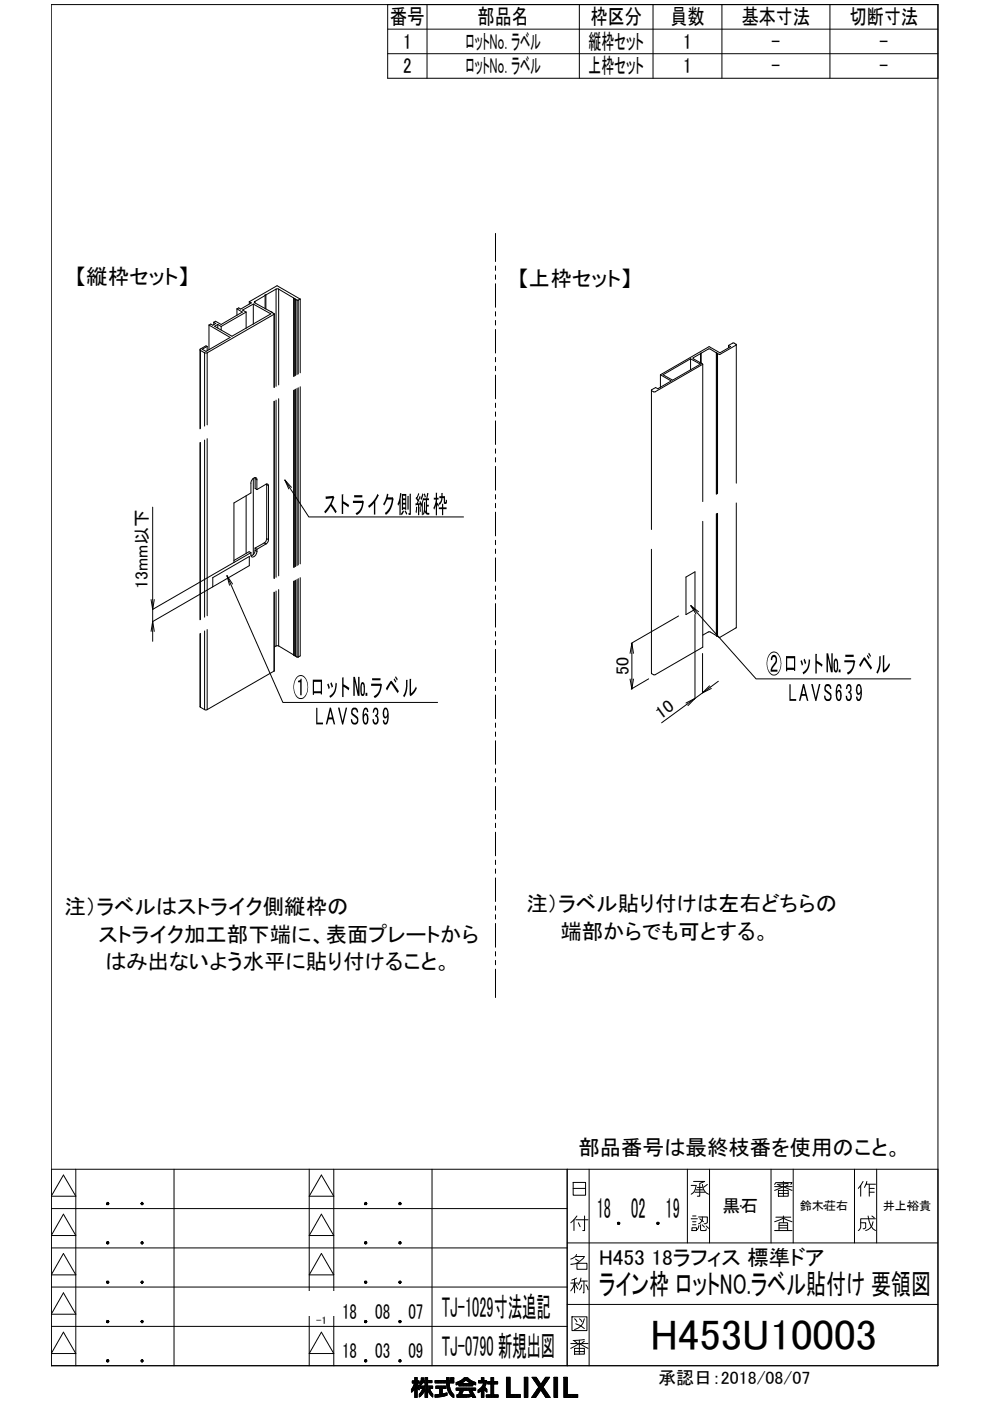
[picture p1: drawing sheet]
<svg xmlns="http://www.w3.org/2000/svg" width="210mm" height="297mm" viewBox="0 0 210 297" stroke-linecap="round" stroke-linejoin="round" font-family="sans-serif">
<!-- layer: TOS_WA -->
<g fill="none" stroke="#000" stroke-width=".21">
<path d="M10.9 1h188v288.6h-188zM82.2 6.2h116.7M82.2 11.4h116.7M82.2 1v15.6h116.7M90.5 1v15.6M122.8 1v15.6M138.5 1v15.6M153.1 1v15.6M176 1v15.6M10.9 247.9h188M10.9 256.2h109.4M13.4 249.1l2.7 4.5h-5.2z"/>
<path d="M13.4 257.4l2.7 4.6h-5.2zM16.1 247.9v41.7M36.9 247.9v41.7M65.6 247.9v41.7M68.1 257.4l2.7 4.6h-5.2zM68.1 249.1l2.7 4.5h-5.2zM70.8 247.9v41.7M91.6 247.9v41.7M120.3 247.9v41.7M121.5 250.7h2.6v2.7h-2.6zM121.5 252h2.6M121.7 258.6l-.7 .6"/>
<path d="M122.1 258.6h2.6M122.3 257.8l-.6 .8v2.3M122.6 259.2l.4 .9M123.9 257.8v3.1h-.3M124.9 247.9v41.7M145.7 247.9v15.6M146.5 251.3h1.1a2.01 2.01 0 0 1-1.1 1.9M146.5 258.4h1.4M146.8 259.7h.8M146.8 259h.8M146.8 257.8h.8M147.1 250.5h2.3l-1 .4v2.7h-.5"/>
<path d="M147.3 252.8h2.1M147.6 252.3h1.6M147.9 251.8h1M148.1 258h1.9v1.2l-.7 .3M148.2 259.8l-.3 .9M148.4 258.4l.8 .6M148.5 259.7v1.1l1 .1 .2-.1v-.3M148.9 259.7l.5 .5M148.9 251.1a2.26 2.26 0 0 0 1.3 2.1M148.9 258a1.16 1.16 0 0 1-.8 1.5M149.7 259.9l.5 .5M150 251.1l-.8 .7"/>
<path d="M150.4 247.9v15.6M157 255.7h.1M163.5 247.9v15.6M164.2 251.1l.3-.4h3.4l-.2 .4M164.2 252.4l1.9-.8 1.8 .8M164.2 259l1.9-.7 1.8 .7M164.2 251.6h3.7M164.5 258.1h3.2M165 252.4h2.1v1.2h-2.1zM165 253h2.1M165 251.2l.6 .3M165.2 259.8h1.8"/>
<path d="M166.1 250.5v.2M166.1 251v1.3M166.1 252.4v1.2M166.1 257.8v1.4M167.1 250.9l-2.3 .2M167.1 251.2l-.5 .3M168.2 247.9v15.6M174.7 255.7h.1M181.2 247.9v15.6M182.5 259.2h1v1.1l-.2 .2h-.3M182.5 251.3l-.5 .7M183 250.5l-.5 .8v2.3"/>
<path d="M183.6 251.1l-.3 .7M183.8 250.5l-.2 .6h2M184.1 257.8a3.7 3.7 0 0 0 1.5 3.1M184.3 252h1.1M184.3 252.8h1.1M184.3 251.1v2.5M184.9 257.8l.5 .4M185.1 259a2.05 2.05 0 0 1-1.6 1.9M185.6 258.4h-3.1v1.9l-.5 .6M185.9 247.9v15.6M192.4 255.7h.1M10.9 272.9h109.4"/>
<path d="M10.9 264.6h109.4M13.4 274.1l2.7 4.5h-5.2zM13.4 265.8l2.7 4.5h-5.2zM68.1 265.8l2.7 4.5h-5.2zM120.3 276.6h78.6M120.3 263.5h78.6M121 268.1h.3M121 272h1.6M121.3 279.2h3.1v2.9h-3.1zM121.8 279.6l.5 .6M121.8 271.2v2.9M122 266.4h1.9a3.3 3.3 0 0 1-2.7 1.7"/>
<path d="M122 267l.7 .4M122.2 266l-.2 .4-1 .6M122.2 271l-1 .4M122.3 267.8h2.1v1.3h-2.1zM122.5 273.3l-.7-1.3-.3 1.1-.5 .6M122.8 279.6l.6 .6M123 271.6h1.5M123.2 271l-.2 .6-.4 .8M123.3 272.4l-.4 1.1M123.8 271.6v2.5h-.2M123.9 279.6a2.67 2.67 0 0 1-2.1 2.3M124.2 272.4l.5 1.1"/>
<path d="M146.7 260.3h1v.6h-1zM164.2 260.9h3.7M165.2 260.9v-1.7h1.8v1.7M165.2 260.4h1.8M10.9 281.2h109.4M13.4 282.4l2.7 4.6h-5.2zM68.1 282.4l2.7 4.6h-5.2zM87.4 294.4v.7M87.4 292.8v.4M87.4 294.3v.7M87.5 292.8v.4M87.5 294.1v.8"/>
<path d="M87.6 292.8v.4M87.6 294v.8M87.7 292.8v.4M87.7 293.8v.9M87.8 292.8v.4M87.8 293.5v1.1M87.9 292.1h.6v.7h.4v.4h-.4l.4 .8v.7l-.4-.5v2.1h-.6v-1.9l-.7 .8v-.7l.7-1.1v-.2h-.5v-.4h.5zM87.9 292.8v1.6M88 292.1v4.2M88.1 292.1v4.2M88.2 292.1v4.2M88.3 292.1v4.2"/>
<path d="M88.4 292.1v4.2M88.5 292.8v.4M88.5 293.5v.8M88.6 292.8v.4M88.6 293.6v.8M88.7 292.8v.4M88.7 293.8v.7M88.8 292.8v.4M88.8 293.9v.7M89 295.5v.7M89.1 293.1v.7M89.1 293.9v.5"/>
<path d="M89.1 295.4v.7M89.2 292.9v.8M89.2 293.9v.5M89.2 295.3v.7M89.3 292.7v.9M89.3 293.9v.5M89.3 295.1v.8M89.3 292.1h.5v.6h.3v-.6h.6v.6h.9v.5h-.9v.7h1v.5h-.6l.7 1.2v.6l-.5-.5-.6-1v1.6h-.6v-1.6l-.5 .8-.7 .7v-.6l.7-1.2h-.6v-.5h1.1v-.7h-.5l-.6 .6v-.6l.3-.7zM89.4 292.1v1.4M89.4 293.9v.5M89.4 295v.8M89.4 292.1v1.3"/>
<path d="M89.4 294.9v.8M89.5 292.1v1.2M89.5 293.9v.5M89.5 294.7v.9M89.6 292.1v1.1M89.6 293.9v.5M89.6 294.5v1M89.7 292.1v1.1M89.7 293.9v1.5M89.8 292.1v.4M89.8 292.7v.5M89.8 293.9v1.3"/>
<path d="M89.9 292.7v.5M89.9 293.9v1.2M90 292.7v.5M90 293.9v1M90.1 292.7v.5M90.1 293.9v.8M90.2 292.1v4.2M90.3 292.1v4.2M90.4 292.1v4.2M90.5 292.1v4.2M90.6 292.1v4.2M90.7 292.7v.5"/>
<path d="M90.7 293.9v.9M90.8 292.7v.5M90.8 293.9v1.1M90.9 292.7v.5M90.9 293.9v1.3M91 292.7v.5M91 293.9v1.5M91.1 292.7v.5M91.1 293.9v1.6M91.2 292.7v.5M91.2 293.9v.5M91.2 294.6v1"/>
<path d="M91.3 292.7v.5M91.3 293.9v.5M91.3 294.8v.9M91.3 295v.8M91.5 292.7v.5M91.5 293.9v.5M91.5 295.1v.8M91.6 292.7v.5M91.6 293.9v.5M91.6 295.3v.7M91.6 295.4v.7M91.7 293.9v.5"/>
<path d="M91.7 295.5v.7M92.2 292.7h2.5v-.6h.5v.6h1.1v.5h-1l.1 1.3 .3 .6 .6 .6v.6l-.6-.3a3.5 3.5 0 0 1-1-2.8h-2.5zM92.3 292.7v.5M92.3 295.7v.5M92.4 292.7v.5M92.4 295.7v.5M92.4 293.9h2.2v.5h-.8v1.1l1-.2v.5l-2.6 .4v-.5l1-.1v-1.2h-.8zM92.4 293.9v.5M92.5 292.7v.5M92.5 293.9v.5M92.5 295.7v.5M92.7 292.7v.5"/>
<path d="M92.7 293.9v.5M92.7 295.7v.5M92.8 292.7v.5M92.8 293.9v.5M92.8 295.7v.5M92.9 292.7v.5M92.9 293.9v.5M92.9 295.7v.5M93 292.7v.5M93 293.9v.5M93 295.7v.5M93.1 292.7v.5"/>
<path d="M93.1 293.9v.5M93.1 295.7v.5M93.2 292.7v.5M93.2 293.9v.5M93.2 295.7v.5M93.3 292.7v.5M93.3 293.9v2.3M93.4 292.7v.5M93.4 293.9v2.2M93.5 292.7v.5M93.5 293.9v2.2M93.6 292.7v.5"/>
<path d="M93.6 293.9v2.2M93.7 292.7v.5M93.7 293.9v2.2M93.8 292.7v.5M93.8 293.9v.5M93.8 295.5v.6M93.9 292.7v.5M93.9 293.9v.5M93.9 295.5v.5M94 292.7v.5M94 293.9v.5M94 295.5v.5"/>
<path d="M94.1 292.7v.5M94.1 293.9v.5M94.1 295.5v.5M94.2 292.7v.5M94.2 293.9v.5M94.2 295.4v.6M94.3 292.7v.5M94.3 293.9v.5M94.3 295.4v.6M94.5 292.7v.5M94.5 293.9v.5M94.5 295.4v.5"/>
<path d="M94.6 292.7v.5M94.6 293.9v.5M94.6 295.4v.5M94.7 292.1v1.7M94.7 295.3v.5M94.8 292.1v2.2M94.9 292.1v2.5M95 292.1v2.8M95.1 292.1v3M95.2 292.1v3.2M95.3 292.7v.5M95.3 293.5v1.9"/>
<path d="M95.4 292.7v.5M95.4 294.2v1.4M95.4 294.5v1.2M95.5 292.1h.8v.4h-.8zM95.5 292.1v.4M95.5 292.7v.5M95.5 294.7v1.1M95.7 292.1v.4M95.7 292.7v.5M95.7 294.9v1M95.7 295.1v.9M95.8 292.1v.4"/>
<path d="M95.8 292.7v.5M95.8 295.2v.9M95.9 292.1v.4M95.9 292.7v.5M95.9 295.4v.7M96 292.1v.4M96 292.7v.5M96 295.5v.7M96.1 292.1v.4M96.1 292.7v.5M96.1 295.6v.6M96.2 292.1v.4"/>
<path d="M96.2 292.7v.5M96.2 295.7v.6M96.7 293.1l1-.4 .8-.6h.7l.7 .6 1 .4v.5l-.6-.1v.3h-3v-.3l-.6 .1zM96.7 294.3h4.2v.5h-2.7l-.3 .9h1.6l.3-.2-.3-.5h.6l.8 1.3h-.7l-.1-.3-1.3 .2h-2v-.5h.4l.4-.9h-.9zM96.7 293.1v.5M96.7 294.3v.5M96.8 293.1v.5M96.8 294.3v.5M96.9 293.1v.5M96.9 294.3v.5M96.9 295.7v.5M97 293v.6"/>
<path d="M97 294.3v.5M97 295.7v.5M97.1 293v.5M97.1 294.3v.5M97.1 295.7v.5M97.2 292.9v.6M97.2 294.3v.5M97.2 295.7v.5M97.3 292.9v.6M97.3 294.3v.5M97.3 295.6v.6M97.4 292.9v.9"/>
<path d="M97.4 294.3v.5M97.4 295.3v.9M97.5 292.8v1M97.5 294.3v.5M97.5 295.1v1.1M97.6 292.8v1M97.6 294.3v.5M97.6 294.9v1.3M97.6 292.7v1.1M97.6 293.3l1.2-.7 1.2 .7zM97.6 294.3v1.9M97.7 292.7v1.1"/>
<path d="M97.7 294.3v1.9M97.8 292.7v.5M97.8 293.3v.5M97.8 294.3v1.9M97.9 292.6v.6M97.9 293.3v.5M97.9 294.3v1.3M97.9 295.7v.5M98 292.5v.7M98 293.3v.5M98 294.3v1.1M98 295.7v.5"/>
<path d="M98.1 292.4v.7M98.1 293.3v.5M98.1 294.3v.8M98.1 295.7v.5M98.2 292.4v.6M98.2 293.3v.5M98.2 294.3v.6M98.2 295.7v.5M98.3 292.3v.7M98.3 293.3v.5M98.3 294.3v.5M98.3 295.7v.5"/>
<path d="M98.4 292.2v.7M98.4 293.3v.5M98.4 294.3v.5M98.4 295.7v.5M98.5 292.1v.8M98.5 293.3v.5M98.5 294.3v.5M98.5 295.7v.5M98.5 292.1v.7M98.7 292.1v.6M98.7 293.3v.5M98.7 294.3v.5"/>
<path d="M98.7 295.7v.5M98.7 292.1v.5M98.8 292.1v.5M98.8 293.3v.5M98.8 294.3v.5M98.8 295.7v.5M98.9 292.1v.6M98.9 293.3v.5M98.9 294.3v.5M98.9 295.7v.5M99 292.1v.7M99 293.3v.5"/>
<path d="M99 294.3v.5M99 295.7v.5M99.1 292.1v.8M99.1 293.3v.5M99.1 294.3v.5M99.1 295.7v.5M99.2 292.1v.8M99.2 293.3v.5M99.2 294.3v.5M99.2 295.7v.5M99.3 292.3v.7M99.3 293.3v.5"/>
<path d="M99.3 294.3v.5M99.3 295.7v.5M99.4 292.4v.6M99.4 293.3v.5M99.4 294.3v.5M99.4 295.7v.5M99.5 292.4v.7M99.5 293.3v.5M99.5 294.3v.5M99.5 295.7v.5M99.6 292.5v.7M99.6 293.3v.5"/>
<path d="M99.6 294.3v.5M99.6 295v.1M99.6 295.6v.6M99.6 292.6v.6M99.6 295v.3M99.6 295.6v.5M99.7 292.6v.6M99.7 293.3v.5M99.7 294.3v.5M99.7 295v.4M99.7 295.6v.5M99.9 292.7v1.1"/>
<path d="M99.9 294.3v.5M99.9 295v1.1M99.9 295v1M100 292.8v1M100 294.3v.5M100 295v1M100.1 292.8v1M100.1 294.3v.5M100.1 295v1.1M100.2 292.9v.9M100.2 294.3v.5M100.2 295.1v1.1"/>
<path d="M100.3 292.9v.6M100.3 294.3v.5M100.3 295.3v1M100.4 292.9v.6M100.4 294.3v.5M100.4 295.4v.9M100.5 293v.5M100.5 294.3v.5M100.5 295.6v.7M100.6 293v.5M100.6 294.3v.5M100.6 295.8v.5"/>
<path d="M100.7 293v.6M100.7 294.3v.5M100.7 296v.3M100.7 293.1v.5M100.7 296.1v.2M100.8 293.1v.5M100.8 294.3v.5M100.8 296.2v.1M101.4 294.7v.6M101.5 292.7v.5M101.5 294.6v.6M101.6 292.7v.5"/>
<path d="M101.6 294.6v.6M101.7 292.7v.5M101.7 294.5v.6M101.8 292.7v.5M101.8 294.4v.7M101.8 294.4v.6M101.9 292.7v.5M101.9 294.3v.6M102 292.7v.5M102 294.2v.7M102.1 292.1h.5v.6h.6l-.1 .7-.4 .7 .5 .5v.5l-.6-.5v1.7h-.5v-1.4l-.7 .4v-.6a2.37 2.37 0 0 0 1.2-1.5h-1.1v-.5h.6zM102.1 292.1v1.1"/>
<path d="M102.1 294.1v2.2M102.2 292.1v1.1M102.2 294v2.3M102.3 292.1v1.1M102.3 293.8v2.5M102.4 292.1v1.1M102.4 293.7v2.6M102.5 292.1v1.1M102.5 293.5v2.8M102.6 292.1v4.2M102.6 292.7v2M102.8 292.7v2.1"/>
<path d="M102.9 292.7v1.2M102.9 294.2v.7M102.9 292.7v1M102.9 294.3v.6M103 292.7v.8M103 294.3v.7M103.1 292.7v.5M103.1 294.4v.7M103.1 295.7v.5M103.2 294.5v.6M103.2 295.7v.5M103.3 295.7v.5"/>
<path d="M103.4 292.9v.5M103.4 295.7v.5M103.5 292.9v.5M103.5 295.7v.5M103.6 292.9v.5M103.6 295.7v.5M103.7 292.9v.5M103.7 295.7v.5M103.8 292.9v.5M103.8 295.7v.5M103.9 292.9v.5M103.9 295.7v.5"/>
<path d="M104 292.9v.5M104 295.7v.5M104.1 292.1h.6v.8h.8v.5h-.8v2.3h.9v.5h-2.5v-.5h1v-2.3h-.8v-.5h.8zM104.1 292.1v4.1M104.2 292.1v4.1M104.3 292.1v4.1M104.4 292.1v4.1M104.5 292.1v4.1M104.6 292.1v4.1M104.7 292.9v.5M104.7 295.7v.5M104.8 292.9v.5"/>
<path d="M104.8 295.7v.5M104.9 292.9v.5M104.9 295.7v.5M105 292.9v.5M105 295.7v.5M105.1 292.9v.5M105.1 295.7v.5M105.2 292.9v.5M105.2 295.7v.5M105.3 292.9v.5M105.3 295.7v.5M105.4 292.9v.5"/>
<path d="M105.4 295.7v.5M105.5 292.9v.5M105.5 295.7v.5M105.6 295.7v.5M107.4 292h.7v3.7h2.2v.6h-2.9zM107.4 292v4.3M107.5 292v4.3M107.6 292v4.3M107.7 292v4.3M107.8 292v4.3M107.9 292v4.3M108 292v4.3"/>
<path d="M108.1 292v4.3M108.2 295.7v.6M108.3 295.7v.6M108.4 295.7v.6M108.5 295.7v.6M108.6 295.7v.6M108.7 295.7v.6M108.8 295.7v.6M108.9 295.7v.6M109 295.7v.6M109.1 295.7v.6M109.2 295.7v.6"/>
<path d="M109.3 295.7v.6M109.4 295.7v.6M109.5 295.7v.6M109.6 295.7v.6M109.7 295.7v.6M109.8 295.7v.6M110 295.7v.6M110.1 295.7v.6M110.2 295.7v.6M110.3 295.7v.6M111.2 292h.7v4.3h-.7zM111.2 292v4.3"/>
<path d="M111.3 292v4.3M111.4 292v4.3M111.5 292v4.3M111.6 292v4.3M111.7 292v4.3M111.8 292v4.3M111.9 292v4.3M112.8 296.2v.1M112.8 292h.9l1 1.5 1-1.5h.8l-1.4 2.1 1.6 2.2h-1l-1-1.6-1.1 1.6h-.9l1.5-2.2zM112.9 292v.1M112.9 296.1v.2M113 292v.2"/>
<path d="M113 296v.3M113.1 292v.4M113.1 295.8v.5M113.1 292v.5M113.1 295.7v.6M113.2 292v.7M113.2 295.5v.8M113.3 292v.8M113.3 295.4v.9M113.4 292v.9M113.4 295.3v1M113.5 292v1"/>
<path d="M113.5 295.1v1.2M113.6 292v1.2M113.6 295v1.2M113.7 292v1.3M113.7 294.9v1.2M113.8 292.1v1.3M113.8 294.7v1.3M113.9 292.3v1.3M113.9 294.6v1.3M113.9 292.4v1.3M113.9 294.5v1.2M114.1 292.6v1.2"/>
<path d="M114.1 294.3v1.3M114.2 292.7v1.3M114.2 294.2v1.2M114.2 292.8v2.5M114.3 293v2.1M114.4 293.1v1.9M114.5 293.2v1.7M114.6 293.4v1.4M114.7 293.5v1.2M114.8 293.4v1.5M114.9 293.2v1.8M115 293.1v2"/>
<path d="M115 292.9v2.4M115.1 292.8v1.2M115.1 294.1v1.3M115.2 292.7v1.2M115.2 294.3v1.3M115.3 292.6v1.2M115.3 294.4v1.3M115.4 292.4v1.2M115.4 294.5v1.3M115.5 292.3v1.2M115.5 294.6v1.4M115.6 292.1v1.3"/>
<path d="M115.6 294.8v1.3M115.7 292v1.2M115.7 294.9v1.3M115.8 292v1.1M115.8 295.1v1.2M115.9 292v1M115.9 295.2v1.1M116 292v.9M116 295.3v1M116.1 292v.7M116.1 295.4v.9M116.1 292v.6"/>
<path d="M116.1 295.6v.7M116.2 292v.4M116.2 295.7v.6M116.3 292v.3M116.3 295.9v.4M116.4 292v.2M116.4 296v.3M116.5 292v.1M116.5 296.1v.2M116.6 296.2v.1M117.5 292h.7v4.3h-.7zM117.5 292v4.3"/>
<path d="M117.6 292v4.3M117.7 292v4.3M117.8 292v4.3M117.9 292v4.3M118 292v4.3M118.1 292v4.3M119.5 292h.8v3.7h2.2v.6h-3zM119.6 292v4.3M119.7 292v4.3M119.8 292v4.3M119.9 292v4.3M120 292v4.3"/>
<path d="M120.1 292v4.3M120.2 292v4.3M120.3 292v4.3M120.3 295.7v.6M120.4 295.7v.6M120.5 295.7v.6M120.6 295.7v.6M120.7 295.7v.6M120.8 295.7v.6M120.9 295.7v.6M121 295.7v.6M121 285.9l1.8-1 1.9 1"/>
<path d="M121 284.9h3.7M121.1 295.7v.6M121.3 295.7v.6M121.4 295.7v.6M121.5 295.7v.6M121.6 295.7v.6M121.7 295.7v.6M121.8 285.9h2.1v1.2h-2.1zM121.8 295.7v.6M121.8 284.4l.5 .3M121.8 286.6h2.1M121.9 295.7v.6"/>
<path d="M122 295.7v.6M122.1 280.7l1 .4 .8 .6M122.1 295.7v.6M122.2 295.7v.6M122.3 295.7v.6M122.5 295.7v.6M122.8 284.1v1.7M122.8 285.9v1.2M123.9 284l-2.4 .2M123.9 284.4l-.5 .3"/>
</g>
<g fill="#000" stroke="#000" stroke-width=".21">
<path d="M22.7 255.1l-.1 .1h.2zM22.6 255.2h.2l-.1 .2zM22.8 255.2l-.1 .2h.1z"/>
<path d="M22.8 255.2v.2h.2zM22.8 255.2h.3l-.1 .2z"/>
<path d="M23 255.1l-.2 .1h.3zM22.8 255l.2 .1-.2 .1zM22.7 255.1l.1 .1v-.2z"/>
<path d="M30 255.1l-.1 .1h.2zM29.9 255.2h.2l-.1 .2zM30.1 255.2l-.1 .2h.1z"/>
<path d="M30.1 255.2v.2h.2zM30.1 255.2h.2v.2z"/>
<path d="M30.3 255.1l-.2 .1h.2zM30.1 255l.2 .1-.2 .1zM30 255.1l.1 .1v-.2z"/>
<path d="M77.4 255.1l-.1 .1h.2zM77.3 255.2h.2l-.1 .2zM77.5 255.2l-.1 .2h.1z"/>
<path d="M77.5 255.2v.2h.2zM77.5 255.2h.3l-.1 .2z"/>
<path d="M77.7 255.1l-.2 .1h.3zM77.5 255l.2 .1-.2 .1zM77.4 255.1l.1 .1v-.2z"/>
<path d="M84.7 255.1l-.1 .1h.2zM84.6 255.2h.2l-.1 .2zM84.8 255.2l-.1 .2h.1z"/>
<path d="M84.8 255.2v.2h.1zM84.8 255.2h.2l-.1 .2z"/>
<path d="M84.9 255.1l-.1 .1h.2zM84.8 255l.1 .1-.1 .1zM84.7 255.1l.1 .1v-.2z"/>
<path d="M131 259.2v.1h.2zM131 259.3h.2l-.2 .2zM131 259.5h.2v-.2z"/>
<path d="M131.2 259.3v.2h.1zM131.2 259.3h.2l-.1 .2z"/>
<path d="M131.3 259.2l-.1 .1h.2zM131.2 259.2h.1l-.1 .1zM131 259.2l.2 .1v-.1z"/>
<path d="M139.3 259.2v.1h.2zM139.3 259.3h.2l-.2 .2zM139.3 259.5h.2v-.2z"/>
<path d="M139.5 259.3v.2h.1zM139.5 259.3h.2l-.1 .2z"/>
<path d="M139.6 259.2l-.1 .1h.2zM139.5 259.2h.1l-.1 .1zM139.3 259.2l.2 .1v-.1z"/>
<path d="M22.7 271.7l-.1 .2h.2zM22.6 271.9h.2l-.1 .1zM22.7 272l.1 .1v-.2z"/>
<path d="M22.7 263.4l-.1 .1h.2zM22.6 263.5h.2l-.1 .2zM22.7 263.7h.1v-.2z"/>
<path d="M22.8 271.9v.2l.2-.1zM22.8 271.9h.3l-.1 .1z"/>
<path d="M22.8 263.5v.2h.2zM22.8 263.5h.3l-.1 .2z"/>
<path d="M23 271.7l-.2 .2h.3zM22.8 271.7h.2l-.2 .2zM22.7 271.7l.1 .2v-.2z"/>
<path d="M23 263.4l-.2 .1h.3zM22.8 263.3l.2 .1-.2 .1zM22.7 263.4l.1 .1v-.2z"/>
<path d="M30 271.7l-.1 .2h.2zM29.9 271.9h.2l-.1 .1zM30.1 271.9l-.1 .1 .1 .1z"/>
<path d="M30 263.4l-.1 .1h.2zM29.9 263.5h.2l-.1 .2zM30.1 263.5l-.1 .2h.1z"/>
<path d="M30.1 271.9v.2l.2-.1zM30.1 271.9h.2v.1z"/>
<path d="M30.1 263.5v.2h.2zM30.1 263.5h.2v.2z"/>
<path d="M30.3 271.7l-.2 .2h.2zM30.1 271.7h.2l-.2 .2zM30 271.7l.1 .2v-.2z"/>
<path d="M30.3 263.4l-.2 .1h.2zM30.1 263.3l.2 .1-.2 .1zM30 263.4l.1 .1v-.2z"/>
<path d="M77.4 263.4l-.1 .1h.2zM77.3 263.5h.2l-.1 .2zM77.4 263.7h.1v-.2z"/>
<path d="M77.4 271.7l-.1 .2h.2zM77.3 271.9h.2l-.1 .1zM77.4 272l.1 .1v-.2z"/>
<path d="M77.5 263.5v.2h.2zM77.5 263.5h.3l-.1 .2z"/>
<path d="M77.5 271.9v.2l.2-.1zM77.5 271.9h.3l-.1 .1z"/>
<path d="M77.7 263.4l-.2 .1h.3zM77.5 263.3l.2 .1-.2 .1zM77.4 263.4l.1 .1v-.2z"/>
<path d="M77.7 271.7l-.2 .2h.3zM77.5 271.7h.2l-.2 .2zM77.4 271.7l.1 .2v-.2z"/>
<path d="M84.7 271.7l-.1 .2h.2zM84.6 271.9h.2l-.1 .1zM84.7 272l.1 .1v-.2z"/>
<path d="M84.7 263.4l-.1 .1h.2zM84.6 263.5h.2l-.1 .2zM84.7 263.7h.1v-.2z"/>
<path d="M84.8 271.9v.2l.1-.1zM84.8 271.9h.2l-.1 .1z"/>
<path d="M84.8 263.5v.2h.1zM84.8 263.5h.2l-.1 .2z"/>
<path d="M84.9 271.7l-.1 .2h.2zM84.8 271.7h.1l-.1 .2zM84.7 271.7l.1 .2v-.2z"/>
<path d="M84.9 263.4l-.1 .1h.2zM84.8 263.3l.1 .1-.1 .1zM84.7 263.4l.1 .1v-.2z"/>
<path d="M22.7 288.4l-.1 .1h.2zM22.6 288.5h.2l-.1 .2zM22.7 288.7l.1 .1v-.3z"/>
<path d="M22.7 280l-.1 .2h.2zM22.6 280.2h.2l-.1 .1zM22.7 280.3l.1 .1v-.2z"/>
<path d="M22.8 288.5v.3l.2-.1zM22.8 288.5h.3l-.1 .2z"/>
<path d="M22.8 280.2v.2l.2-.1zM22.8 280.2h.3l-.1 .1z"/>
<path d="M23 288.4l-.2 .1h.3zM22.8 288.3l.2 .1-.2 .1zM22.7 288.4l.1 .1v-.2z"/>
<path d="M23 280l-.2 .2h.3zM22.8 280h.2l-.2 .2zM22.7 280l.1 .2v-.2z"/>
<path d="M30 288.4l-.1 .1h.2zM29.9 288.5h.2l-.1 .2zM30.1 288.5l-.1 .2 .1 .1z"/>
<path d="M30 280l-.1 .2h.2zM29.9 280.2h.2l-.1 .1zM30.1 280.2l-.1 .1 .1 .1z"/>
<path d="M30.1 288.5v.3l.2-.1zM30.1 288.5h.2v.2z"/>
<path d="M30.1 280.2v.2l.2-.1zM30.1 280.2h.2v.1z"/>
<path d="M30.3 288.4l-.2 .1h.2zM30.1 288.3l.2 .1-.2 .1zM30 288.4l.1 .1v-.2z"/>
<path d="M30.3 280l-.2 .2h.2zM30.1 280h.2l-.2 .2zM30 280l.1 .2v-.2z"/>
<path d="M77.4 288.4l-.1 .1h.2zM77.3 288.5h.2l-.1 .2zM77.4 288.7l.1 .1v-.3z"/>
<path d="M77.4 280l-.1 .2h.2zM77.3 280.2h.2l-.1 .1zM77.4 280.3l.1 .1v-.2z"/>
<path d="M77.5 288.5v.3l.2-.1zM77.5 288.5h.3l-.1 .2z"/>
<path d="M77.5 280.2v.2l.2-.1zM77.5 280.2h.3l-.1 .1z"/>
<path d="M77.7 288.4l-.2 .1h.3zM77.5 288.3l.2 .1-.2 .1zM77.4 288.4l.1 .1v-.2z"/>
<path d="M77.7 280l-.2 .2h.3zM77.5 280h.2l-.2 .2zM77.4 280l.1 .2v-.2z"/>
<path d="M84.7 288.4l-.1 .1h.2zM84.6 288.5h.2l-.1 .2zM84.7 288.7l.1 .1v-.3z"/>
<path d="M84.7 280l-.1 .2h.2zM84.6 280.2h.2l-.1 .1zM84.7 280.3l.1 .1v-.2z"/>
<path d="M84.8 288.5v.3l.1-.1zM84.8 288.5h.2l-.1 .2z"/>
<path d="M84.8 280.2v.2l.1-.1zM84.8 280.2h.2l-.1 .1z"/>
<path d="M84.9 288.4l-.1 .1h.2zM84.8 288.3l.1 .1-.1 .1zM84.7 288.4l.1 .1v-.2z"/>
<path d="M84.9 280l-.1 .2h.2zM84.8 280h.1l-.1 .2zM84.7 280l.1 .2v-.2z"/>
</g>
<!-- layer: 0 -->
<g fill="none" stroke="#000" stroke-width=".21">
<path d="M60.4 101.8l5.1 7.8h32.8M61.8 103.3l-1.4-1.5 .8 1.9M32 133.9l.4-2.1 .3 2.1M32 127.1l.4 2.1 .3-2.1M32.4 127.1v2.1M32.4 131.8v2.1M48.1 122l11.9 26.9h32.8M49.3 123.8l-1.2-1.8 .6 2.1M133.6 138.5l.4-2.1 .3 2.1M134 136.4v2.1M146.5 128.4l13.8 15.5h32.8M148.1 129.7l-1.6-1.3 1.1 1.8"/>
<path d="M133.6 144l.4 2.1 .3-2.1M134 144v2.1M145.4 149.1l1.9-1-1.4 1.5M147.3 148.1l-1.6 1.2M150.4 145.4l-1.4 1.5 1.8-.9M150.7 145.7l-1.7 1.2"/>
</g>
<!-- layer: TOS_M1 -->
<g fill="#000">
<path d="M79.2 150.2l.2-.2h.4l.4 .5v.8l-.3 .4 .2 .2 .2 .6-.1 .7-.4 .4h-.4l-.2-.2-.2-.9h.3v.3a.38 .38 0 0 0 .4 .4 .38 .38 0 0 0 .3-.5l-.1-.6-.4-.2v-.3l.3-.1 .2-.5a.34 .34 0 0 0-.1-.5 .34 .34 0 0 0-.5 .1l-.1 .5h-.3zM179.6 145.2l.2-.2 .6 .2 .1 .4v.9a.28 .28 0 0 0-.2 .2 .28 .28 0 0 0 .2 .3l.1 .8-.3 .7-.5 .1-.3-.2-.2-.9h.3v.3a.39 .39 0 0 0 .5 .4 .39 .39 0 0 0 .2-.6l-.1-.5-.3-.2v-.3h.1l.2-.3v-.5a.32 .32 0 0 0-.3-.4 .32 .32 0 0 0-.3 .5v.2h-.2z"/>
<path d="M93.6 104.5h.3l-.1 .7h.5v1.2h.2v-.5l.3 .1v.5l-.2 .3h-.4l-.1-1.2h-.3l-.1 .8-.5 .7-.2-.4 .4-.4 .2-.6-.4-.1v-.4h.4zM92.4 104.5h.3v1h.3v.4h-.3v.7l.4 .5-.2 .3-.2-.4v2.3h-.3v-2.2l-.3 1-.2-.4 .5-1.6v-.2h-.4v-.4h.4zM93.7 106.8h.3v.8h.7v.4h-.7v1.2h-.3v-1.2h-.7v-.4h.7z"/>
<path d="M81.4 150.2l.2-.2 .4 .1 .4 .8v1.8l-.2 .6-.3 .3h-.4l-.2-.3-.1-.6h.3a.3 .3 0 0 0 0 .5 .3 .3 0 0 0 .5-.2l.1-1.1-.2 .4h-.4l-.3-.6-.1-.7zM81.6 150.5l-.1 .9a.36 .36 0 0 0 .3 .6 .36 .36 0 0 0 .3-.6v-.5a.35 .35 0 0 0-.1-.4 .35 .35 0 0 0-.4 0z"/>
<path d="M86.9 143.9h.3v3.1l.4-.4 .6-1 .2 .4-.5 .9-.8 .7-.2-.2zM86.1 144.1l.3 .1-.1 1.9-.2 1-.4 .7-.2-.3 .5-1.3z"/>
<path d="M181.7 145.2l.2-.2 .5 .2 .3 1v1.7l-.2 .5-.3 .2h-.4l-.2-.3-.1-.6h.3a.3 .3 0 0 0 0 .5 .3 .3 0 0 0 .5-.1l.1-1.2v.2a.43 .43 0 0 1-.6 .2 .43 .43 0 0 1-.2-.5l-.1-.8zM182 145.4l-.2 1a.35 .35 0 0 0 .3 .6 .35 .35 0 0 0 .3-.6l-.1-.9z"/>
<path d="M187.2 138.9h.3v3.1l.4-.4 .6-1 .2 .4-.6 1-.7 .6-.2-.2zM186.4 139.1l.4 .1-.1 1.6-.2 .9-.5 1.1-.2-.3 .6-1.4z"/>
</g>
<!-- layer: TOS_K1 -->
<g fill="none" stroke="#000" stroke-width=".21">
<path d="M42.4 74.1v16.8M42.5 74.3l.9 .5M42.5 74.3v16.5M43.4 74.8h.5M43.4 74.8v15.5M43.9 73.4l-.2-.1-1.3 .7 .1 .3M43.9 73.4v1M43.9 74.8v15.3M44.3 68.9l4.5 2.6-5.1 3-.8-.5 1-.6M44.3 68.9v5.2M45.3 68.3l.4 .3-.6 .4-.4-.3-.4 .2M45.3 68.3v.5"/>
<path d="M46.2 68.8l.7 .4M46.2 68.8v.8M46.9 69.2v.8M50.2 65.5v1.3M50.2 65.5l1.2 .7-4.5 2.6-1.2-.7-.4 .2M52.2 66.2v3.4M52.2 66.2l-5.3 3M52.9 64v.5M52.9 64l.4 .2-2.3 1.3-.4-.2-.4 .2M53.7 64.5v4.2M53.7 64.5l-2.3 1.2 .8 .5M53.7 64.5l3.7 2-8.2 4.8-3.7-2.1 .7-.4"/>
<path d="M54 64.2l3.5 1.9M54 63.9l-.1 .1 .1 .2M54 63.9v.3M56.2 62.7l-2.2 1.2M56.4 62.5h-.2v2.9M56.4 62.5v3M57.5 66.1l.6 .4v.1M57.5 66.1h.1M57.8 66.3h.1M58.1 66.6l-14.2 8.2M58.1 66.6v15.6M58.2 66.5v15.6"/>
<path d="M58.5 61.3h.6M58.5 61.3l-2.1 1.2M58.5 61.3v20.6M59.1 61.3l3.3 2M59.1 61.3v20.3M62.3 63.2v16.6M62.4 63.3l.2 .1M62.4 63.3v16.5M62.6 63.4l.1 .1M62.6 63.4v16.3M62.7 63.5l.3 .1M62.7 63.5v16.1"/>
<path d="M63 63.6h.2M63 63.6v15.8M63.2 63.6v15.7M63.7 63.4l-5-2.8-5.8 3.4M63.7 63.4l-.5 .2M63.7 63.4v15.6M42.4 93.9v37.5M42.5 93.8v37.6M43.4 93.3v37.6M43.9 93v37.6M58.1 85.1v37.5M58.2 85v37.6"/>
<path d="M58.5 84.8v37.6M59.1 84.5v37.6M62.3 82.8v37.5M62.4 82.7v37.6M62.6 82.6v37.5M62.7 82.5v37.6M63 82.3v37.6M63.2 82.2v37.6M63.7 82v37.5M49.6 119.3l-17.2 9.9M52.2 105.1v12.2M53.2 117.2l-.4-.2-3.2 1.8"/>
<path d="M53.2 117.2l-3.6 2.1M53.7 101.4v16.2M54 101.3l.1 .2M54.1 116.7v.1a1.26 1.26 0 0 1-.9 1.1M54.1 101.5v2l.4 .3M54.1 116.2v.5M54.1 116.7l.4 .2M54.1 116.2l.4 .3M54.1 101.5l.4 .2M54.5 116.9a.98 .98 0 0 1-1.2 1.1l-.1-.8M54.5 101.7a.46 .46 0 0 0-.4-.5 .46 .46 0 0 0-.5 .3l-.4 .8v2.2l-3.6 2.1v12.7M54.5 101.7v2.1"/>
<path d="M54.5 116.5v.4M56 115.1l.4 .2M56 115.1l-1.9 1.1M56.4 115.3l-1.9 1.2M56.5 114.2l-.1 .6-.4 .3M56.5 102.6v.1M56.5 114.2l.4 .2M56.5 102.7l.4 .3M56.5 102.7v11.5M56.9 114.4v.4l-.5 .5M56.9 103a.32 .32 0 0 0-.1-.4 .32 .32 0 0 0-.4 .1l-1.9 1.1M56.9 103v11.4"/>
<path d="M42.4 134.4l.1 15.5M42.5 134.3v15.6M43.4 133.8v16.7M43.9 133.5v17M45.1 122.5l7.8-4.5v1.9l-7.8 4.5zM45.1 124.4l-12.7 7.4M58.1 125.6v16.7M58.2 125.6l-.1 16.7M58.5 136.9h.6M58.5 136.9l-.3 .3M58.5 125.3v11.6M59.1 136.9l3.2 2"/>
<path d="M59.1 125v11.9M62.3 138.9h.1M62.3 123.2v15.7M62.4 138.9l.2 .1M62.4 123.2v15.7M62.6 123.1v16h.1M62.7 139.1l.3 .2M62.7 123v16.1M63 139.3h.2M63 122.9v16.4M63.2 122.7v16.6M63.7 122.5v16.6l-.5 .2"/>
<path d="M147.3 130.3v17.8M149 138.6v8.3M42.5 149.9l.9 .6M43.4 150.5h.5M58.1 142.3l-14.2 8.2"/>
</g>
<!-- layer: Visible (ISO) -->
<g fill="none" stroke="#000" stroke-width=".21">
<path d="M140 79.5v2.6M140.6 79.5l5.8-3.4 2.1 1.1-5.9 3.4zM146.4 76.1v2.3M148.4 76.8v.1M148.4 76.9h.1M148.5 76.9l.1 .1M148.5 75l-1.6 .9v.1l1.5 .9M148.6 77l.4 .3-10.1 5.8h-.3l-.5-.4 .9-.5 .5 .2 2.8-1.6-2.3-1.3M148.6 77h.1M148.7 74.9h-.2v2M148.7 74.9v2.1M149 77.2v29.1"/>
<path d="M151.9 74.8h.1M151.9 74.8l-1.6-.8-1.6 .9M151.9 74.8v30M152 74.8l.1 .1M152 74.8v29.9M152 74.9v29.8M152.1 74.9v29.7M154.5 73.2l1-.5 .6 .3v.2l-3.5 2-.5-.3M154.5 73.2l.4 .3-2.3 1.3-2.2-1.3-10.4 6M154.5 73.2v.5M156.1 73.1v29.3M138.1 82.8v29.5"/>
<path d="M149 110.5v26.7l-10.2 5.9-.7-.3v-26.3M151.9 109l.1 25.8M152 108.9v25.9M152 108.9v26M152.1 108.8v26.1M156.1 106.6v26.5l-3.5 2-.5-.2M143.9 130.6l-10.1 5.8M145.4 122.3l1.9-1.1v8l-1.9 1.1zM149 134.7l1.5-.8 1.4 .8M152 134.8v.1M152 134.9h.1M137.5 143.9l-3.7 2.2"/>
</g>
<!-- layer: TOS_K4 -->
<g fill="none" stroke="#000" stroke-width=".21">
<path d="M105.1 49.5v6M105.1 56.4v.9M105.1 58.3v.9M105.1 60.2v5M105.1 66.1v.9M105.1 67.9v1M105.1 69.9v4.9M105.1 75.8v.9M105.1 77.6v1M105.1 79.5v5M105.1 85.5v.9M105.1 87.3v1"/>
<path d="M105.1 89.2v5M105.1 95.2v.9M105.1 97v1M105.1 98.9v5M105.1 104.9v.9M105.1 106.7v1M105.1 108.6v5M105.1 114.6v.9M105.1 116.4v.9M105.1 118.3v5M105.1 124.2v1M105.1 126.1v.9"/>
<path d="M105.1 128v5M105.1 133.9v1M105.1 135.8v.9M105.1 137.7v5M105.1 143.6v.9M105.1 145.5v.9M105.1 147.4v5M105.1 153.3v.9M105.1 155.2v.9M105.1 157.1v5M105.1 163v.9M105.1 164.8v1"/>
<path d="M105.1 166.8v4.9M105.1 172.7v.9M105.1 174.5v1M105.1 176.4v5M105.1 182.4v.9M105.1 184.2v1M105.1 186.1v5M105.1 192.1v.9M105.1 193.9v1M105.1 195.8v5M105.1 201.8v.9M105.1 203.6v1"/>
<path d="M105.1 205.5v6"/>
</g>
<!-- layer: TOS_M1 -->
<path d="M32.4 107.5v19.6M32.4 129.2v2.6M32.4 133.9v2.1M134 138.5v5.5M145.7 149.3l-5.4 3.9M149 146.9l-1.7 1.2M152.3 144.4l-1.6 1.3" fill="none" stroke="#000" stroke-width=".21"/>
<path d="M65.2 273.8h5.9v5.2h-5.9z" fill-rule="evenodd" fill="#fff"/>
<text font-size="9.1" x="137.9" y="286.2">H453U10003</text>
<g font-size="6.1">
<text x="126.5" y="258.3">18</text>
<text x="133.8" y="258.3">02</text>
<text x="141.1" y="258.3">19</text>
<text x="127" y="274.4">ライン枠 ロットNO.ラベル貼付け 要領図</text>
<text x="93.7" y="279.1">TJ-1029寸法追記</text>
<text x="93.7" y="287.5">TJ-0790 新規出図</text>
</g>
<g font-size="5.3">
<text x="68.6" y="108.8">ストライク側縦枠</text>
<text x="162.5" y="142.6">②ロット№ラベル</text>
<text x="62.1" y="147.6">①ロット№ラベル</text>
<text x="165.5" y="148.7">LAVS639</text>
<text x="65.2" y="153.7">LAVS639</text>
</g>
<g font-size="4.5">
<text x="82.7" y="5.1">番号</text>
<text x="101.2" y="5.1">部品名</text>
<text x="125.2" y="5.1">枠区分</text>
<text x="142.1" y="5.1">員数</text>
<text x="157.3" y="5.1">基本寸法</text>
<text x="180.2" y="5.1">切断寸法</text>
<text x="85.5" y="10.3">1</text>
<text x="98.7" y="10.3">ロットＮｏ．ラベル</text>
<text x="124.8" y="10.3">縦枠セット</text>
<text x="144.9" y="10.3">1</text>
<text x="163.6" y="10.3">-</text>
<text x="186.5" y="10.3">-</text>
<text x="85.5" y="15.5">2</text>
<text x="98.7" y="15.5">ロットＮｏ．ラベル</text>
<text x="124.8" y="15.5">上枠セット</text>
<text x="144.9" y="15.5">1</text>
<text x="163.6" y="15.5">-</text>
<text x="186.5" y="15.5">-</text>
<text x="16" y="60.3">【縦枠セット】</text>
<text x="109.9" y="60.5">【上枠セット】</text>
<text x="13.7" y="193.8">注）ラベルはストライク側縦枠の</text>
<text x="111.6" y="193.3">注）ラベル貼り付けは左右どちらの</text>
<text x="20.9" y="199.7">ストライク加工部下端に、表面プレートから</text>
<text x="118.8" y="199">端部からでも可とする。</text>
<text x="22.3" y="205.4">はみ出ないよう水平に貼り付けること。</text>
<text x="122.6" y="244.9">部品番号は最終枝番を使用のこと。</text>
<text x="127" y="268.2">H453 18ラフィス 標準ドア</text>
<text x="72.5" y="279.7">18</text>
<text x="79.6" y="279.7">08</text>
<text x="86.6" y="279.7">07</text>
<text x="72.5" y="288">18</text>
<text x="79.6" y="288">03</text>
<text x="86.6" y="288">09</text>
</g>
<g font-size="3.8">
<text x="31.4" y="124.8" transform="rotate(-90 31.4 124.8)">13mm以下</text>
<text x="133.3" y="143.2" transform="rotate(-90 133.3 143.2)">50</text>
<text x="140.1" y="152.6" transform="rotate(-36 140.1 152.6)">10</text>
<text x="153.2" y="257">黒石</text>
<text x="139.6" y="293.5">承認日：2018/08/07</text>
</g>
<g font-size="2.6">
<text x="169.6" y="256.6">鈴木荘右</text>
<text x="187.2" y="256.6">井上裕貴</text>
</g>
<text font-size="2.3" x="67" y="280.7">-1</text>
</svg>
